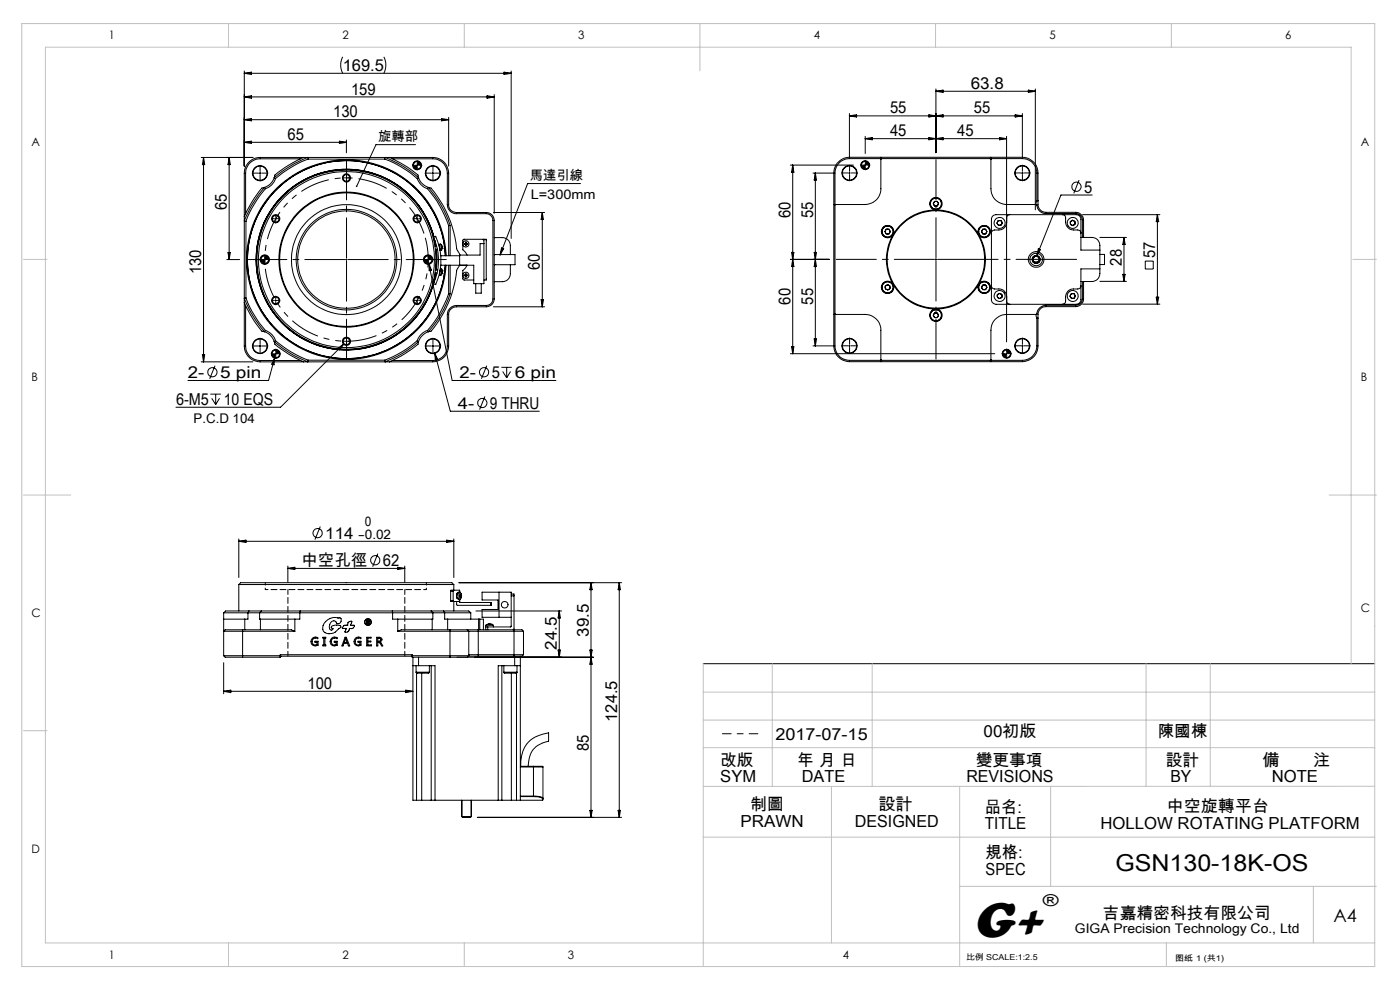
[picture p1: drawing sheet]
<svg xmlns="http://www.w3.org/2000/svg" width="297mm" height="210mm" viewBox="0 0 297 210" stroke-linecap="round" stroke-linejoin="round" font-family="sans-serif">
<g fill="none" stroke="#000" stroke-width=".21">
<path d="M51.8 15.1v20.1M51.8 15.5l1.5-.2v.5zM51.8 15.5h56.6M72.7 12.1a3.8 3.8 0 0 0 0 3.4M81.4 12.1a3.8 3.8 0 0 1 0 3.4M106.9 15.3l1.5 .2-1.5 .3zM108.4 15.1v35.5M198.5 18.9v13.5M198.5 19.4l1.6-.3v.5zM198.5 19.4h21.1M218.2 19.1l1.4 .3-1.4 .2zM219.6 18.9v25.6"/>
<path d="M42.7 33.4h11M43.2 33.4l.2 1.5h-.5zM43.2 33.4v43.4M48.6 33.4v21.7M48.6 33.4l.3 1.5h-.5zM51.8 30.2h21.7M51.8 30.2l1.5-.3v.5zM51.8 20.6l1.5-.3v.5zM51.8 25.4l1.5-.3v.5zM51.8 25.4h43.4M51.8 20.6h53M52.8 34.4l1.1-.8 1.3-.2h36.6a3.4 3.4 0 0 1 3.4 3.4v6.6a1.63 1.63 0 0 0 1.6 1.7h6.4a1.69 1.69 0 0 1 1.6 1.6v16.7a1.69 1.69 0 0 1-1.6 1.7h-6.4a1.63 1.63 0 0 0-1.6 1.6v6.7a3.4 3.4 0 0 1-3.4 3.4h-36.6a3.4 3.4 0 0 1-3.4-3.4v-36.6l.3-1.3z"/>
<path d="M55 36.8h.3M55.2 36.6v.3M56.1 39.7a24 24 0 0 0-4.3 7.2h.4M56.1 39.7l-.4 .2a19.9 19.9 0 0 0-3.9 6.1M56.1 39.7l.2 .3M58.2 37.7a3.2 3.2 0 0 1-2.1 2M58.2 37.7l.3 .2M58.5 37.9a3.3 3.3 0 0 1-2.2 2.1M63.8 33.7h-8.6a3.1 3.1 0 0 0-3.1 3.1v8.6M64.4 33.4a19.9 19.9 0 0 0-6.1 3.9l-.1 .4M65.4 33.8a23.5 23.5 0 0 0-6.9 4.1M65.4 33.8l-.1-.4a24 24 0 0 0-7.1 4.3"/>
<path d="M65.4 33.8h16.2M72 29.9l1.5 .3-1.5 .2zM73.3 37.7h.4M73.5 29.7v2.7M73.5 37.6v.3M81.6 33.8a22.7 22.7 0 0 1 6.9 4.1M81.6 33.8l.1-.4a23.3 23.3 0 0 1 7.1 4.3M82.6 33.4a19.5 19.5 0 0 1 6.1 3.9l.1 .4M83.2 33.7h8.6a3.1 3.1 0 0 1 3.1 3.1v6.6a1.91 1.91 0 0 0 1.9 1.9h6.4a1.45 1.45 0 0 1 1.4 1.4v16.7a1.39 1.39 0 0 1-1.4 1.4h-6.4a1.97 1.97 0 0 0-1.9 1.9v6.7a3.1 3.1 0 0 1-3.1 3.1h-8.6M88.2 30.7h-8.4l-4.1 8.8M88.3 35.1h.4M88.5 34.2a.84 .84 0 0 0-.8 .9"/>
<path d="M88.5 34.9v.3M88.5 37.9a3.4 3.4 0 0 0 2.2 2.1M88.8 37.7a3.3 3.3 0 0 0 2.1 2M88.8 37.7l-.3 .2M89.3 35.1a.84 .84 0 0 1-.8 .8M90.9 39.7a23.5 23.5 0 0 1 4.6 8.1M90.9 39.7l.4 .2a24.6 24.6 0 0 1 5.7 13.2l.6 1M90.9 39.7l-.2 .3M91.7 36.8h.3M91.8 36.6v.3M93.7 25.1l1.5 .3-1.5 .2zM95.2 24.9v10.3"/>
<path d="M103.3 20.3l1.5 .3-1.5 .2zM104.8 20.1v25.2M123.2 38.9h-11.3l-5.8 15.2M167.7 35h13.3M168.2 35v40M168.2 35l.2 1.5h-.5zM172.5 36.7h4.6M173 36.7v36.7M173 36.7l.2 1.5h-.5zM180.1 36.7h.3M180.2 24.1v9.4M180.2 36.5v.4"/>
<path d="M180.2 24.6h36.7M180.2 24.6l1.5-.3v.5zM183.4 35h.3M183.6 34.2a.84 .84 0 0 0-.9 .8M183.6 28.9v3.7M183.6 34.9v.3M183.6 29.4h29.9M183.6 29.4l1.4-.2v.5zM184.4 35v.2a.79 .79 0 0 1-.8 .7M186.9 33.4v6.6a3.3 3.3 0 0 1-3.3 3.4h-6.7M186.9 33.6h-6.7a3.1 3.1 0 0 0-3.1 3.1v6.7M186.9 33.8l.1-.2h23.1l.1 .2"/>
<path d="M197.1 24.3l1.4 .3-1.4 .2zM197.1 29.2l1.4 .2-1.4 .3zM198.5 29.4l1.6-.2v.5zM198.5 24.6l1.6-.3v.5zM210.2 33.4v6.6a3.3 3.3 0 0 0 3.3 3.4h6.3M210.2 33.6h6.7a3.1 3.1 0 0 1 3.1 3.1v5.8M212.1 29.2l1.4 .2-1.4 .3zM213.5 28.9v43.6M215.4 24.3l1.5 .3-1.5 .2zM216.7 36.7h.4M216.9 36.5v.4M216.9 24.1v9.4"/>
<path d="M228.9 38.2l-1.1 2.8M48.1 55.1h2.7M48.4 53.6h.5l-.3 1.5zM52.2 46.9v16.3M56 55.1h.3M56.2 54.9v.3M56.2 54.2a.84 .84 0 0 0-.9 .9M56.3 40a23.5 23.5 0 0 0-4.1 6.9M57 55.1v.1a.79 .79 0 0 1-.8 .7M58.3 46.4h.4M58.5 46.2v.4M73.3 55.1h.4"/>
<path d="M73.5 54.9v.3M88.3 46.4h.4M88.5 46.2v.4M90.7 55.1h.3M90.7 40a24.1 24.1 0 0 1 4.5 7.9M90.8 54.2a.84 .84 0 0 0-.8 .9M90.8 54.9v.3M91 55.9l4.9 24.8h22M91 55.9l.5 1.4-.4 .1zM91.7 55.1a.84 .84 0 0 1-.9 .8M91.9 50.3l.5-.2a11.9 11.9 0 0 1 0 10.3l-.5-.2a11.6 11.6 0 0 0 0-9.9zM92 50.3a19.1 19.1 0 0 0-28.6-11.4 19.1 19.1 0 0 0-2.3 30.7 19.1 19.1 0 0 0 30-7"/>
<path d="M92 60l.5-2.1-.7 2.8-.7 1.9M92 50.3a19.2 19.2 0 0 0-28.6-11.5 19.2 19.2 0 0 0-2.4 30.8 19.2 19.2 0 0 0 30.1-7M92 50.5l.4 1.7M92.1 50.3a19.2 19.2 0 0 0-29.4-11.1 19.2 19.2 0 0 0-.4 31.4 19.2 19.2 0 0 0 29.7-10.4M92.2 50.9l.3 1.3-.3-1.2M92.3 57.9l.4 .1M92.4 57.2l.5 .1M92.4 57.9l-.6 2.8-.7 1.9M92.5 52.9v4.3M92.5 52.9l.2 1.6-.2 2.7M92.6 52.2l-.3 .1M92.8 52.9h-.4"/>
<path d="M93.2 52.1l-.1 .1M93.2 58h.1M93.3 52.8h.1M93.3 57.4h.1M93.5 51.8l.3 .5M93.5 51.8l.2 1.3M93.5 51.8h-.3v.5l.1 .8h.4M93.5 54.2h4M93.7 57.1l.1 .4M93.7 57.1l-.2 1.3M93.7 57.1l-.3-.1-.1 .9-.1 .4 .3 .1M93.8 58l-.3 .4"/>
<path d="M93.8 52.3h.1M93.8 52.3v.4M93.8 58h.1M93.8 52.7l-.1 .4M93.8 52.7h.1M93.8 57.7v.1M93.8 57.8h.1M93.8 57.7h.1M93.8 57.5h.1M93.8 57.5v.2M93.8 57.8v.2M94.7 54.2a21.2 21.2 0 0 0-31.6-17.6 21.2 21.2 0 0 0-1.2 36.1 21.2 21.2 0 0 0 32.6-15.4l.1-1"/>
<path d="M95.2 47.9v6.3M95.2 56.3v6M95.5 47.8l-.3 .1M95.5 47.8v6.4M95.5 56.3v6M98.5 58.3l.4-.2 .2 .4h-.2l-.1 .2zM98.5 51.7l.4-.2 .2 .3h-.2l-.1 .2zM98.7 58.4h.3M98.7 51.7h.3M98.7 51.8h.2M98.7 58.3h.2v.2h-.2zM98.7 51.8v-.2h.2v.2"/>
<path d="M98.8 51.6v.3M98.8 58.2v.4M99 56.3l-.3 .6-.5 .5v1.8l.2 .2h2.1M102.7 50.8v9.4h-2.2v-3.9h-7M102.7 50.8h.5v8.6h-.5M102.7 50.8h-4.5v2.2l.9 1.1M102.7 51.7h-.9v2.4h-4.3v2.2l-.5 .8a24.6 24.6 0 0 1-5.7 13.2l-.4 .1M104.7 45.1h10.8M104.8 54h4.5v2.2l-4.5-.1M104.8 50.4h1.8a1.69 1.69 0 0 1 1.7 1.7v1.9M106.4 52.6l.5 .2-.8 1.3zM108.3 56.2v1.9a1.69 1.69 0 0 1-1.7 1.7h-1.8"/>
<path d="M115 45.1v20M115 45.1l.3 1.5h-.5zM167.7 55h8.2M167.9 53.5h.5l-.2 1.5zM168.2 55l.2 1.5h-.5zM172.7 53.5h.5l-.2 1.5zM173 55l.2 1.5h-.5zM177.3 43.4l-.2 .1v23l.2 .2M188 48.6h.6l.3 .5-.3 .5h-.6l-.3-.5zM198.3 42.7h.5l.3 .5-.3 .5h-.5l-.3-.5zM198.4 55h.3M198.5 54.9v.3"/>
<path d="M208.5 48.6h.6l.3 .5-.3 .5h-.6l-.3-.5zM211.7 46.8h.6l.4 .5-.3 .5h-.6l-.3-.5zM214.2 45.5a.66 .66 0 0 0-.6 .7 2.04 2.04 0 0 1-.5 2.1 2.04 2.04 0 0 1-2.1 .5 .66 .66 0 0 0-.7 .7M219.2 54.5a.85 .85 0 0 1 1.1-.1 .85 .85 0 0 1 .2 1.2h-1.4l-.1-.5zM219.3 55.7a.83 .83 0 0 1-.1-1.2 .83 .83 0 0 1 1.2 0 .83 .83 0 0 1-.1 1.2M219.3 55.7h.5M219.3 55.7a.78 .78 0 0 0 1 0M219.3 55.7l.5 .2 .5-.2M219.4 55.6a.68 .68 0 0 1-.1-1 .68 .68 0 0 1 1 0 .68 .68 0 0 1-.1 1M219.8 43.4h.1a1.96 1.96 0 0 0 2 1.9h6.3a1.45 1.45 0 0 1 1.4 1.4v3.7M219.8 55.7h.5M220 42.5l-.2 .9"/>
<path d="M220 42.5l.2 .1M220.2 42.6a1.86 1.86 0 0 0 1.7 2.4h6.3a1.69 1.69 0 0 1 1.7 1.7v3.7M220.2 42.6v-5.9a3.3 3.3 0 0 0-3.3-3.3h-36.7a3.4 3.4 0 0 0-3.3 3.3v36.7a3.4 3.4 0 0 0 3.3 3.3h36.7a3.3 3.3 0 0 0 3.3-3.3v-5.9M220.3 52.8l.4 .1-.7 1.3zM225.4 45.5a.66 .66 0 0 1 .7 .7 2.04 2.04 0 0 0 .5 2.1 2.04 2.04 0 0 0 2 .5 .66 .66 0 0 1 .7 .7M227 47l.5-.3 .5 .3 .1 .5-.5 .4-.5-.3zM229.3 50.4h2.3a1.67 1.67 0 0 1 1.7 1.6v6a1.69 1.69 0 0 1-1.7 1.7h-2.3M229.6 59.7v3.7a1.39 1.39 0 0 1-1.4 1.4h-6.3a2.1 2.1 0 0 0-2 1.9h-.1M229.7 45.5h16.4M229.9 59.7v3.7a1.69 1.69 0 0 1-1.7 1.6h-6.3a1.86 1.86 0 0 0-1.7 2.5M231.7 41.4h-6.6l-5.1 12.8M233.3 50.4h5.7"/>
<path d="M233.3 59.7h5.7M233.3 54h1v2.1h-1M233.3 53h-4v-6.5a.96 .96 0 0 0-1-1h-17a.96 .96 0 0 0-1 1v17a1.02 1.02 0 0 0 1 1h17a1.02 1.02 0 0 0 1-1v-6.5h4M238.2 58.2h.5l-.3 1.5zM238.4 50.4v9.3M238.4 50.4l.3 1.4h-.5zM243 55.4h1.7v1.7h-1.7zM245.5 45.5v19M245.5 45.5l.3 1.5h-.5zM42.7 76.8h11M42.9 75.2h.5l-.2 1.6zM45.6 77.6l-1.1 2.8"/>
<path d="M51.8 64.2a19.5 19.5 0 0 0 3.9 6.1l.4 .1M52.1 64.8v8.6a3.1 3.1 0 0 0 3.1 3.1h8.6M52.2 63.2a22.7 22.7 0 0 0 4.1 6.9M52.2 63.2l-.4 .1a23.3 23.3 0 0 0 4.3 7.1M55 73.4h.3M55.2 73.2v.4M56.1 70.4a3.3 3.3 0 0 1 2.1 2.1M56.3 70.1a3.4 3.4 0 0 1 2.2 2.2M56.3 70.1l-.2 .3M58.2 72.5a24 24 0 0 0 7.1 4.3l.1-.4M58.2 72.5l.1 .4a21.8 21.8 0 0 0 6.1 3.9M58.3 75.9l-1.3 4.8h-17.1"/>
<path d="M58.3 75.9l-.2 1.5-.5-.2zM58.3 75.1h.4M58.3 63.7h.4M58.5 72.3a23.5 23.5 0 0 0 6.9 4.1M58.5 72.3l-.3 .2M58.5 63.6v.3M58.5 74.9v.3M58.5 74.3a.78 .78 0 0 0-.8 .8M59.3 75.1v.1a.79 .79 0 0 1-.8 .7M65.4 76.4h16.2M71.7 73.9l1.2-.9-.9 1.2zM72.9 73l-13.4 13.4h-22.2"/>
<path d="M73.3 72.4h.4M73.5 72.2v.4M88.3 63.7h.4M88.5 63.6v.3M88.5 72.3a22.7 22.7 0 0 1-6.9 4.1M88.5 72.3l.3 .2M88.8 72.5a23.3 23.3 0 0 1-7.1 4.3l-.1-.4M88.8 72.5l-.1 .4a21.5 21.5 0 0 1-6.1 3.9M90.7 70.1a3.6 3.6 0 0 0-2.2 2.2M90.7 70.1l.2 .3M90.9 70.4a3.5 3.5 0 0 0-2.1 2.1M91.7 73.4h.3"/>
<path d="M91.8 73.2v.4M92.2 74.9l3.3 12.3h18.9M92.2 74.9l.7 1.3-.5 .2zM95.2 62.3a23.4 23.4 0 0 1-4.5 7.8M95.2 62.3h.3M95.5 62.3a22.9 22.9 0 0 1-4.6 8.1M100.9 60.2v2h1.2v-2M103.3 77.6l-1.2 2.8M104.7 65.1h10.8M106.4 77.9h2.2M106.6 78.8l.9 1.3M107.5 77.9v2.2"/>
<path d="M108.3 78.8l-.8 1.3M114.8 63.6h.5l-.3 1.5zM167.7 75h43.3M167.9 73.5h.5l-.2 1.5zM172.5 73.4h4.6M172.7 71.9h.5l-.2 1.5zM176.9 66.7h6.7a3.3 3.3 0 0 1 3.3 3.4v6.6M177.1 66.7v6.7a3.1 3.1 0 0 0 3.1 3h6.7M180.1 73.4h.3M180.2 73.2v.3M186.9 76.3l.1 .1h23.1l.1-.1M187.8 60.7l.5-.3 .5 .2v.6l-.5 .3-.5-.2z"/>
<path d="M198.3 66.4h.5l.3 .5-.3 .5h-.5l-.3-.5zM208.5 60.5h.6l.3 .5-.3 .4h-.6l-.3-.4zM210.3 60.6a.66 .66 0 0 0 .7 .7 1.96 1.96 0 0 1 2.4 1l.2 1.6a.66 .66 0 0 0 .6 .6M211.6 62.5l.4-.3 .5 .3 .1 .5-.5 .4-.5-.3zM213.4 75h.3M213.5 74.9v.3M213.5 74.2a.85 .85 0 0 0-.8 .8M214.4 75l-.3 .6-.6 .3M216.7 73.4h.4M216.9 73.2v.3M219.8 66.7l.2 .8M219.8 66.7h-6.3a3.3 3.3 0 0 0-3.3 3.4v6.6"/>
<path d="M220 67.5v5.9a3.1 3.1 0 0 1-3.1 3h-6.7M220.2 67.5h-.2M227.3 62.3h.5l.3 .5-.2 .5h-.6l-.3-.5zM229.3 60.6a.66 .66 0 0 1-.7 .7 1.96 1.96 0 0 0-2.4 1l-.1 1.6a.66 .66 0 0 1-.7 .6M229.7 64.5h16.4M245.3 63h.5l-.3 1.5zM44.6 83.6h2.2M44.9 84.5l.9 1.3M45.8 83.6v2.2M46.6 84.5l-.8 1.3M102.9 84.1l-1.2 2.8M50.7 114.3v8.2"/>
<path d="M50.7 114.8h45.6M50.7 114.8l1.5-.2v.5zM67.9 111.7l-1.1 2.8M80.2 117.4l-1.1 2.8M94.8 114.6l1.5 .2-1.5 .3zM96.3 114.3v8.2M47.4 139.1h12M47.4 139.1l.4 .3h3.7M47.4 130h5.2M47.4 131.3h4.5M47.4 130v9.1M50.7 124h45.6"/>
<path d="M50.7 124l.3-.4h44.8l.5 .4M50.7 124v5.6M51.5 133.6h-3.7l-.4 .3h15.1M51.5 133.6h10.3l.7 .3M51.5 139.4h7.9M51.5 133.6v5.8M51.9 131.3v2.3M52.6 130v1.3h-.7M52.6 130h2.5M52.8 129.6h2.6M52.8 129.6h-4.9l-.5 .4M52.8 129.6l-.2 .4"/>
<path d="M55.1 130h8.5M55.1 130v1.3h.1M55.2 131.3h7.3M55.2 131.3v2.3M55.4 129.6h8.3M55.4 129.6l-.3 .4M59.4 139.4l.2-.2h27.7l.2 .2M59.4 139.4v-.5h28.1v.5M61.1 120.1v3.5M61.1 120.6h24.8M61.1 120.6l1.4-.3v.5zM62.5 131.3v2.6"/>
<path d="M63.6 130v1.3h-1.1M63.6 130h19.7M63.7 129.6h19.5M63.7 129.6l-.1 .4M66.3 135.4l.3-.2h.6h.2v.3a.73 .73 0 0 0-1.2 .5 .73 .73 0 0 0 1 .7v-.5h-.4v-.2h.7v.9a.96 .96 0 0 1-1.4-.2 .96 .96 0 0 1 .2-1.3zM68.5 135.2h.6v.2h-.2v1.4h.2v.2h-.6v-.2h.2v-1.4h-.2zM69.1 131.9a3.7 3.7 0 0 1 2.9-.9 .61 .61 0 0 1 .2 1 .61 .61 0 0 1-1-.2 1.08 1.08 0 0 0-1.2 .4 1.08 1.08 0 0 0 0 1.3l.2 .2 .3-.1 .2-.3-.4-.2a1.43 1.43 0 0 1 2-.2l-.4 .4a2.2 2.2 0 0 1-3.3 .6 1.83 1.83 0 0 1 .5-2zM70.4 135.4l.3-.2h.6h.2v.3a.74 .74 0 0 0-1.2 .4 .74 .74 0 0 0 1 .8v-.5h-.4v-.2h.6v.9a.96 .96 0 0 1-1.3-.2 .96 .96 0 0 1 .2-1.3zM72.7 133.3h.1M73.2 135.2h.2l.8 1.8h-.3l-.2-.5h-.7l-.2 .5h-.3zM73.3 135.4l.3 .9h-.6zM73.3 135.4h.1"/>
<path d="M73.6 132.6h.1a.64 .64 0 0 1 .3-.7 .64 .64 0 0 1 .6 0l-.2 .7 .8 .1a.76 .76 0 0 1-1 .6l-.1 .1a.69 .69 0 0 1-.9 .7l.2-.8h-.6M73.6 132.6h.1M73.6 132.6h-.1a.61 .61 0 0 0-.8 .7M75.4 135.4l.7-.3 .5 .1v.3a.73 .73 0 0 0-1.2 .4 .73 .73 0 0 0 .9 .8v-.5h-.3v-.2h.6v.9a.96 .96 0 0 1-1.3-.2 .96 .96 0 0 1 .1-1.3zM77.8 131.5l.6 .1-.1 .3-.2 .1 .3 .4h-.2l-.2-.4h-.1l-.1 .4zM77.8 135.2h.9v.2h-.7v.6h.7v.2h-.7v.6h.8v.2h-1zM77.9 131.6h.3v.3h-.3zM79.9 135.2a.98 .98 0 0 1 1.1 .3v.3l-.4 .4 .6 .8h-.2l-.7-.8h-.1v.8h-.3zM80.2 135.4h.2a.34 .34 0 0 1 .4 .3 .34 .34 0 0 1-.4 .3h-.2zM80.6 136.1v.1M83.2 129.6h8.3M83.2 129.6l.1 .4"/>
<path d="M83.3 130h8.5M83.3 130v1.3h1.1M84.3 120.3l1.6 .3-1.6 .2zM84.4 131.3h7.3M84.4 133.9h15M84.4 131.3v2.6M85.9 120.1v3.5M87.5 139.1h11.9M87.5 139.4h8M87.6 139.4v30.3h.8M88.8 139.4v1.8M91.5 129.6h2.6"/>
<path d="M91.5 129.6l.3 .4M91.7 131.3v2.3M91.8 130h2.5M91.8 130v1.3h-.1M94.1 129.6h5.3l.5 .4M94.1 129.6l.2 .4M94.3 130v1.3h.7M94.3 130h5.6M95 131.3h6.5M95 131.3v2.3M95.5 133.6h-10.4l-.7 .3M95.5 133.6h3.6"/>
<path d="M95.5 133.6v5.8M95.6 127.4v.2h.6M95.6 125.4h.5M95.6 127.4h.5M95.6 125.4v2M96.1 127.4l.1 .2M96.1 125.4v2M96.2 125.2l-.1 .2M96.2 125.2h1.3v.4M96.2 127.6h1.3M96.2 125.2h-.5l-.1 .2M96.3 124v1.2"/>
<path d="M96.3 127.6v2M96.9 127.6v.7l.1 .1h7.1M96.9 126.8h.3M96.9 126h.3M96.9 139.4h29M97.2 125.8h-.1a.67 .67 0 0 0-.3 .6 .67 .67 0 0 0 .4 .6M97.4 123.6h34.5M97.5 127.6l.1 .2h6.5M97.5 127.6h.1M97.5 127.6l.2 .2M97.5 127.2v.4M97.6 125.6l.3 .7"/>
<path d="M97.6 125.6v1.6M97.6 125.6h-.3l-.1 .3v1.2l.4 .1M97.8 126h.1M97.8 126l.1 .2M97.8 126.7h.1M97.9 126v.2M97.9 126.2v.1M97.9 126.3v.2M97.9 126.5v.1M97.9 126.6l-.1 .1M97.9 126l-.1 .1M97.9 126.3h.1"/>
<path d="M97.9 126.5h.1M97.9 126.2h.1M97.9 126.6h.1M97.9 126.5l-.3 .7M97.9 126.6v.1M99.1 133.6h2.4M99.1 133.6l.3 .3M99.3 139.2h2.2M99.4 139.1l-.3 .3h-3.6M99.4 138.9h11.7M99.4 133.9h11.7M99.4 133.9v5.2"/>
<path d="M99.9 130v1.3M101 129.6h18.1M101.5 133.6h7.5M101.5 139.2h7.5M101.5 133.6v5.6M101.5 131.3h.3M101.5 131.3v2.3M101.8 131.3h.8v2.3M101.8 131.3v2.3M103 132.6h1.7M103 133h.5M103 132.6v1"/>
<path d="M103.5 133v.6M103.5 132.4l-.5 .2M103.5 132.4h.1M103.5 132.4h.7M104.1 127.8h.1v.6h-.1M104.1 127.8v.6M104.2 132.4l.5 .2M104.2 132.4h.1M104.7 132.6v.4M105.9 125.6v5.3M108.4 130.9h-6.1v-1.6h3.4v-2h-3.4v-1.7h6.1v7.3l-4.9 .1M108.4 126h.6v.4"/>
<path d="M108.4 126.4h.6M109 126.4v7.1l-.1 .1M109 133.6h.4a1.8 1.8 0 0 1 1.7 .3M109 133.6v5.6M109.2 139.2v2M110.4 139.2v30.5M111.1 138.9a1.8 1.8 0 0 1-1.7 .3h-.4M111.1 133.9v5M118.4 137.9h.5l-.3 1.5zM118.6 129.6v9.8M118.6 129.6l.3 1.5h-.5zM125.1 137.9h.5l-.2 1.5z"/>
<path d="M125.4 123.6v49.8M125.4 123.6l.2 1.5h-.5zM125.4 139.4l.2 1.5h-.5zM131.4 123.6l.2 1.5h-.5zM131.4 123.6v49.8M47.4 140.6v6.6M47.4 146.6h40.2M47.4 146.6l1.6-.2v.5zM86.1 146.4l1.5 .2-1.5 .3zM87.6 141.2h1.2M88.3 142.6l.1 .2h2.5l.2-.2M88.3 142.6h2.8"/>
<path d="M88.3 141.2v1.4M88.4 142.8v26.9M88.8 141.2h3.5v28.5M89.5 142.8v26.9M91.1 141.2v1.4M91.5 141.2v28.5M106.5 141.2v28.5M106.9 142.6l.1 .2h2.6l.1-.2M106.9 142.6h2.8M106.9 141.2v1.4M108.5 142.8v26.9M109.2 141.2h1.2"/>
<path d="M109.2 141.2h-3.5v28.5M109.6 142.8v26.9M109.7 141.2v1.4M116.4 157.2a4.9 4.9 0 0 0-4.4 5.4M116.4 157.2v-1.6a2.59 2.59 0 0 0-1.8 .3 5.7 5.7 0 0 0-4.1 5.5v1.2M149.2 140.8h142.4M88.4 169.7h1.1M89.5 169.7h2M91.5 169.7h.8M92.3 169.7h13.4M98 173.2h2M98 169.7v3.5"/>
<path d="M98 173.2l.2 .2M98.2 173.4h1.6M100 169.7v3.5M100 173.2l-.2 .2M101.3 173.4h30.6M105.7 169.7h.8M106.5 169.7h2M108.5 169.7h1.1M109.6 169.7h.8M110.4 169.7h4.7M110.4 162.7h2.8M110.4 168.9h2.8"/>
<path d="M110.4 162.6h2.8M110.4 169h2.8M113.2 162.7h2M113.2 168.9a2.19 2.19 0 0 1 2 .5l-.1 .1M113.2 162.6v.1M113.2 162.6h1.9l.1 .1M113.2 168.9v.1M113.2 169a2.24 2.24 0 0 1 1.9 .5M113.2 162.7v6.2M115.1 169.5v.2M115.2 162.7l-.1 7M125.1 171.9h.5l-.2 1.5z"/>
<path d="M131.1 171.9h.5l-.2 1.5z"/>
<circle cx="55.2" cy="36.7" r="1.6"/>
<circle cx="55.2" cy="36.7" r="1.5"/>
<circle cx="73.5" cy="37.7" r=".7"/>
<circle cx="73.5" cy="37.7" r=".87"/>
<circle cx="88.5" cy="35.1" r=".83"/>
<circle cx="88.5" cy="35.1" r=".94"/>
<circle cx="91.8" cy="36.7" r="1.6"/>
<circle cx="91.8" cy="36.7" r="1.5"/>
<circle cx="180.2" cy="36.7" r="1.5"/>
<circle cx="180.2" cy="36.7" r="1.6"/>
<circle cx="183.5" cy="35" r=".92"/>
<circle cx="183.6" cy="35" r=".84"/>
<circle cx="216.9" cy="36.7" r="1.6"/>
<circle cx="216.9" cy="36.7" r="1.5"/>
<circle cx="228.4" cy="39.6" r=".99"/>
<circle cx="56.2" cy="55.1" r=".82"/>
<circle cx="56.2" cy="55.1" r="1"/>
<circle cx="58.5" cy="46.4" r=".86"/>
<circle cx="58.5" cy="46.4" r=".71"/>
<circle cx="73.5" cy="55.1" r="10.7"/>
<circle cx="73.5" cy="55.1" r="21"/>
<circle cx="73.5" cy="55.1" r="14.3"/>
<circle cx="73.5" cy="55.1" r="11.7"/>
<circle cx="73.5" cy="55.1" r="14.2"/>
<circle cx="73.5" cy="55.1" r="10.3"/>
<circle cx="73.5" cy="55.1" r="18.7"/>
<circle cx="73.5" cy="55.1" r="19"/>
<circle cx="88.5" cy="46.4" r=".86"/>
<circle cx="88.5" cy="46.4" r=".71"/>
<circle cx="90.8" cy="55.1" r=".83"/>
<circle cx="90.8" cy="55.1" r="1.01"/>
<circle cx="98.8" cy="58.4" r=".67"/>
<circle cx="98.8" cy="51.7" r=".67"/>
<circle cx="188.3" cy="49.1" r="1.32"/>
<circle cx="188.3" cy="49.1" r=".51"/>
<circle cx="188.3" cy="49.1" r="1.22"/>
<circle cx="188.3" cy="49.1" r="1.15"/>
<circle cx="198.5" cy="55" r="10.5"/>
<circle cx="198.5" cy="43.2" r=".49"/>
<circle cx="198.5" cy="55" r="10.3"/>
<circle cx="198.5" cy="43.2" r="1.31"/>
<circle cx="198.5" cy="43.2" r="1.17"/>
<circle cx="198.6" cy="43.2" r="1.21"/>
<circle cx="208.8" cy="49.1" r="1.32"/>
<circle cx="208.8" cy="49.1" r=".5"/>
<circle cx="208.8" cy="49.1" r="1.22"/>
<circle cx="208.8" cy="49.1" r="1.15"/>
<circle cx="212" cy="47.3" r="1.17"/>
<circle cx="212.1" cy="47.3" r=".5"/>
<circle cx="219.8" cy="55" r=".66"/>
<circle cx="219.8" cy="55.1" r="1.33"/>
<circle cx="219.8" cy="55.1" r="1.66"/>
<circle cx="227.6" cy="47.3" r=".51"/>
<circle cx="227.6" cy="47.3" r="1.17"/>
<circle cx="45.1" cy="79" r=".98"/>
<circle cx="55.1" cy="73.4" r="1.59"/>
<circle cx="55.2" cy="73.4" r="1.49"/>
<circle cx="58.5" cy="63.7" r=".7"/>
<circle cx="58.5" cy="63.8" r=".86"/>
<circle cx="58.5" cy="75.1" r=".93"/>
<circle cx="58.5" cy="75.1" r=".83"/>
<circle cx="73.5" cy="72.4" r=".71"/>
<circle cx="73.5" cy="72.4" r=".87"/>
<circle cx="88.5" cy="63.7" r=".7"/>
<circle cx="88.5" cy="63.8" r=".86"/>
<circle cx="91.8" cy="73.4" r="1.59"/>
<circle cx="91.8" cy="73.4" r="1.49"/>
<circle cx="102.7" cy="79" r=".98"/>
<circle cx="180.2" cy="73.4" r="1.59"/>
<circle cx="180.2" cy="73.4" r="1.49"/>
<circle cx="188.3" cy="61" r="1.31"/>
<circle cx="188.3" cy="61" r="1.21"/>
<circle cx="188.3" cy="60.9" r=".51"/>
<circle cx="188.3" cy="60.9" r="1.17"/>
<circle cx="198.5" cy="66.9" r=".49"/>
<circle cx="198.5" cy="66.9" r="1.17"/>
<circle cx="198.6" cy="66.9" r="1.21"/>
<circle cx="198.6" cy="66.9" r="1.32"/>
<circle cx="208.8" cy="61" r="1.31"/>
<circle cx="208.8" cy="61" r="1.21"/>
<circle cx="208.8" cy="60.9" r=".5"/>
<circle cx="208.8" cy="60.9" r="1.16"/>
<circle cx="212" cy="62.8" r=".5"/>
<circle cx="212.1" cy="62.8" r="1.17"/>
<circle cx="213.6" cy="75" r=".83"/>
<circle cx="213.6" cy="75" r=".94"/>
<circle cx="216.9" cy="73.4" r="1.59"/>
<circle cx="216.9" cy="73.4" r="1.49"/>
<circle cx="227.6" cy="62.8" r="1.16"/>
<circle cx="227.6" cy="62.8" r=".49"/>
<circle cx="102.3" cy="85.5" r=".98"/>
<circle cx="67.4" cy="113.1" r=".98"/>
<circle cx="79.6" cy="118.8" r=".98"/>
<circle cx="78.1" cy="131.9" r=".64"/>
<circle cx="78.1" cy="131.9" r=".74"/>
<circle cx="107.1" cy="128.3" r=".71"/>
</g>
<path d="M90.1 50a17.3 17.3 0 0 0-29-7.1 17.3 17.3 0 0 0 7.8 28.9 17.3 17.3 0 0 0 21.5-20.7l-.3-1.1" fill="none" stroke="#000" stroke-width=".21" stroke-dasharray="6.3 1.3 1.3 1.3 1.3 1.3" stroke-dashoffset="-.5" stroke-linecap="butt"/>
<path d="M153.3 155.6h7.5" fill="none" stroke="#000" stroke-width=".21" stroke-dasharray="30.5 1.3 1.3 1.3" stroke-dashoffset="28.6"/>
<path d="M73.2 55.1h-20.9M73.5 54.7v-20.8M73.5 55.4v20.8M73.8 55.1h20.9M198.2 55h-20.8M198.6 54.7v-20.8M198.6 55.4v20.8" fill="none" stroke="#000" stroke-width=".21" stroke-dasharray="30.5 1.3 1.3 1.3" stroke-dashoffset="22"/>
<path d="M198.9 55h29.5" fill="none" stroke="#000" stroke-width=".21" stroke-dasharray="30.5 1.3 1.3 1.3" stroke-dashoffset="17.6"/>
<g fill="none" stroke="#000" stroke-width=".21" stroke-dasharray="30.5 1.3 1.3 1.3">
<path d="M54.8 36.7h-1.3M55.2 36.4v-1.3M55.2 37.1v1.3M55.5 36.7h1.3M73.2 37.7h-.6M73.5 37.4v-.5M73.5 38.1v.5M73.8 37.7h.6M88.2 35.1h-.7M88.5 34.7v-.6M88.5 35.4v.7M88.8 35.1h.7"/>
<path d="M91.5 36.7h-1.3M91.8 36.4v-1.3M91.8 37.1v1.3M92.2 36.7h1.3M179.9 36.7h-1.3M180.2 36.4v-1.4M180.2 37v1.4M180.6 36.7h1.3M183.2 35h-.6M183.6 34.7v-.7M183.6 35.4v.6M183.9 35h.7"/>
<path d="M216.6 36.7h-1.4M216.9 36.4v-1.4M216.9 37v1.4M217.2 36.7h1.4M55.8 55.1h-.6M56.2 54.7v-.6M56.2 55.4v.7M56.5 55.1h.7M58.2 46.4h-.6M58.5 46.1v-.6M58.5 46.7v.6M58.8 46.4h.6"/>
<path d="M88.2 46.4h-.5M88.5 46.1v-.6M88.5 46.7v.6M88.9 46.4h.5M90.5 55.1h-.7M90.8 54.7v-.6M90.8 55.4v.7M91.2 55.1h.6M98.5 58.4h-.2M98.5 51.7h-.2M98.8 58.1v-.2M98.8 58.7v.2"/>
<path d="M98.8 51.4v-.2M98.8 52.1v.1M99.2 58.4h.2M99.2 51.7h.2M54.8 73.4h-1.3M55.2 73.1v-1.4M55.2 73.7v1.4M55.5 73.4h1.3M58.2 63.7h-.6M58.2 75.1h-.7M58.5 63.4v-.5M58.5 64.1v.5"/>
<path d="M58.5 74.7v-.6M58.5 75.4v.7M58.8 63.7h.6M58.8 75.1h.7M73.2 72.4h-.6M73.5 72.1v-.6M73.5 72.7v.6M73.8 72.4h.6M88.2 63.7h-.5M88.5 63.4v-.5M88.5 64.1v.5M88.9 63.7h.5"/>
<path d="M91.5 73.4h-1.3M91.8 73.1v-1.4M91.8 73.7v1.4M92.2 73.4h1.3M179.9 73.4h-1.3M180.2 73v-1.3M180.2 73.7v1.3M180.6 73.4h1.3M213.2 75h-.6M213.6 74.7v-.7M213.6 75.4v.6M213.9 75h.7"/>
<path d="M216.6 73.4h-1.4M216.9 73v-1.3M216.9 73.7v1.3M217.2 73.4h1.4"/>
</g>
<path d="M56.3 123.6v1.5M56.3 125.1h34.2M90.5 123.6v1.5" fill="none" stroke="#000" stroke-width=".21" stroke-dasharray="1.3 .6" stroke-dashoffset=".7"/>
<path d="M61.1 125.1v14.1M85.9 125.1v14.1" fill="none" stroke="#000" stroke-width=".21" stroke-dasharray="1.3 .6" stroke-dashoffset=".2"/>
<g fill="none" stroke="#c0c0c0" stroke-width=".21">
<path d="M4.6 5h287v200h-287zM48.5 5v5M98.5 5v5M148.5 5v10M198.5 5v5M248.5 5v5M5 55h5M287 55h5M5 105h10M282 105h10M5 155h5M149.2 152.7h142.4"/>
<path d="M149.2 146.8h142.4M149.2 140.8v64.2M149.2 158.6h142.4M163.8 140.8v26M185 140.8v26M243.1 140.8v26M256.8 140.8v26M286.6 140.8v-130.8h-277v190h282M149.2 177.6h142.4M176.4 166.8v33.2M203.6 166.8v38.2M222.9 166.8v21.2"/>
<path d="M291.6 166.8h-142.4M203.6 188h88.4M278.6 188v12M48.5 200v5M98.5 200v5M247.4 200v5"/>
</g>
<g fill="#000">
<path d="M75.6 39.4l-.1 .2 .2-.1-.1 .2 .2-.1v-.2zM87.7 35.1a.84 .84 0 0 0 .8 .8v-.8zM88.5 34.2v.9h.8l-.3-.7zM90 55.1l.2 .6 .6 .2v-.8zM90.8 54.2v.9h.9a.85 .85 0 0 0-.9-.9zM55.3 55.1l.1 .1a.79 .79 0 0 0 .8 .7v-.8zM56.2 54.2v.9h.8a.84 .84 0 0 0-.8-.9zM57.7 75.1a.79 .79 0 0 0 .8 .8v-.8zM58.5 74.3v.8h.8a.84 .84 0 0 0-.8-.8z"/>
<path d="M182.7 35v.2a.79 .79 0 0 0 .9 .7v-.9zM183.6 34.2v.8h.8v-.1a.79 .79 0 0 0-.8-.7zM212.7 75a.84 .84 0 0 0 .8 .9v-.9zM213.5 74.2v.8h.9l-.1-.2a.82 .82 0 0 0-.8-.6z"/>
</g>
<text font-size="11" x="206.4" y="198.7">G+</text>
<text font-size="4.9" x="236.7" y="184.9">GSN130-18K-OS</text>
<text font-size="3.9" x="282.9" y="195.5">A4</text>
<g font-size="3.5">
<text x="72.7" y="15">169.5</text>
<text x="74.5" y="20.1">159</text>
<text x="206" y="18.9">63.8</text>
<text x="61" y="29.7">65</text>
<text x="70.7" y="24.9">130</text>
<text x="188.8" y="28.9">45</text>
<text x="188.8" y="24.1">55</text>
<text x="203.1" y="28.9">45</text>
<text x="206.6" y="24.1">55</text>
<text x="230" y="40.8">5</text>
<text x="48.1" y="44.6" transform="rotate(-90 48.1 44.6)">65</text>
<text x="167.7" y="46.2" transform="rotate(-90 167.7 46.2)">60</text>
<text x="172.5" y="46.2" transform="rotate(-90 172.5 46.2)">55</text>
<text x="42.7" y="58.1" transform="rotate(-90 42.7 58.1)">130</text>
<text x="114.6" y="57.3" transform="rotate(-90 114.6 57.3)">60</text>
<text x="238" y="56.3" transform="rotate(-90 238 56.3)">28</text>
<text x="245.1" y="54.8" transform="rotate(-90 245.1 54.8)">57</text>
<text x="167.7" y="64.6" transform="rotate(-90 167.7 64.6)">60</text>
<text x="172.5" y="64.6" transform="rotate(-90 172.5 64.6)">55</text>
<text x="39.9" y="80.2">2-</text>
<text x="46.7" y="80.2">5 pin</text>
<text x="97.5" y="80.2">2-</text>
<text x="104.3" y="80.2">5</text>
<text x="109.2" y="80.2">6 pin</text>
<text x="37.3" y="85.9">6-M5</text>
<text x="47.5" y="85.9">10 EQS</text>
<text x="97.1" y="86.7">4-</text>
<text x="103.9" y="86.7">9 THRU</text>
<text x="69" y="114.3">114</text>
<text x="64" y="120.1">中空孔徑</text>
<text x="81.2" y="120.1">62</text>
<text x="118.2" y="137.8" transform="rotate(-90 118.2 137.8)">24.5</text>
<text x="124.9" y="135" transform="rotate(-90 124.9 135)">39.5</text>
<text x="65.2" y="146.2">100</text>
<text x="130.9" y="153.1" transform="rotate(-90 130.9 153.1)">124.5</text>
<text x="124.9" y="159.4" transform="rotate(-90 124.9 159.4)">85</text>
<text x="164.5" y="157">2017-07-15</text>
<text x="208.7" y="156.4">00初版</text>
<text x="245.6" y="156.4">陳國棟</text>
<text x="152.8" y="162.4">改版</text>
<text x="152.8" y="165.9">SYM</text>
<text x="169.1" y="162.4">年 月 日</text>
<text x="170.1" y="165.9">DATE</text>
<text x="205" y="165.9">REVISIONS</text>
<text x="207" y="162.4">變更事項</text>
<text x="247.4" y="162.4">設計</text>
<text x="248.3" y="165.9">BY</text>
<text x="267.8" y="162.4">備</text>
<text x="269.8" y="165.9">NOTE</text>
<text x="278.6" y="162.4">注</text>
<text x="159.1" y="171.9">制圖</text>
<text x="186.4" y="171.9">設計</text>
<text x="208.9" y="172.4">品名:</text>
<text x="247.5" y="172.2">中空旋轉平台</text>
<text x="157.1" y="175.4">PRAWN</text>
<text x="181.3" y="175.4">DESIGNED</text>
<text x="208.9" y="175.9">TITLE</text>
<text x="233.5" y="175.8">HOLLOW ROTATING PLATFORM</text>
<text x="209.1" y="182.1">規格:</text>
<text x="209.1" y="185.6">SPEC</text>
<text x="221.2" y="192.2">®</text>
<text x="234" y="194.8">吉嘉精密科技有限公司</text>
</g>
<g font-size="2.8">
<text x="80.2" y="30">旋轉部</text>
<text x="112.4" y="38.2">馬達引線</text>
<text x="112.6" y="42.1">L=300mm</text>
<text x="41.1" y="89.7">P.C.D 104</text>
<text x="77.4" y="111.5">0</text>
<text x="76" y="114.3">-0.02</text>
<text x="228" y="197.8">GIGA Precision Technology Co., Ltd</text>
</g>
<g font-size="2.5">
<text x="23.1" y="8.4">1</text>
<text x="72.7" y="8.4">2</text>
<text x="122.7" y="8.4">3</text>
<text x="172.7" y="8.4">4</text>
<text x="222.7" y="8.4">5</text>
<text x="272.7" y="8.4">6</text>
<text x="6.7" y="30.9">A</text>
<text x="288.7" y="30.9">A</text>
<text x="6.7" y="80.9">B</text>
<text x="288.7" y="80.9">B</text>
<text x="6.7" y="130.9">C</text>
<text x="288.7" y="129.9">C</text>
<text x="6.7" y="180.9">D</text>
<text x="23.1" y="203.4">1</text>
<text x="72.7" y="203.4">2</text>
<text x="120.5" y="203.4">3</text>
<text x="178.8" y="203.4">4</text>
</g>
<g font-size="1.7">
<text x="204.9" y="203.7">比例 SCALE:1:2.5</text>
<text x="249.3" y="203.8">图纸 1 (共1)</text>
</g>
</svg>
